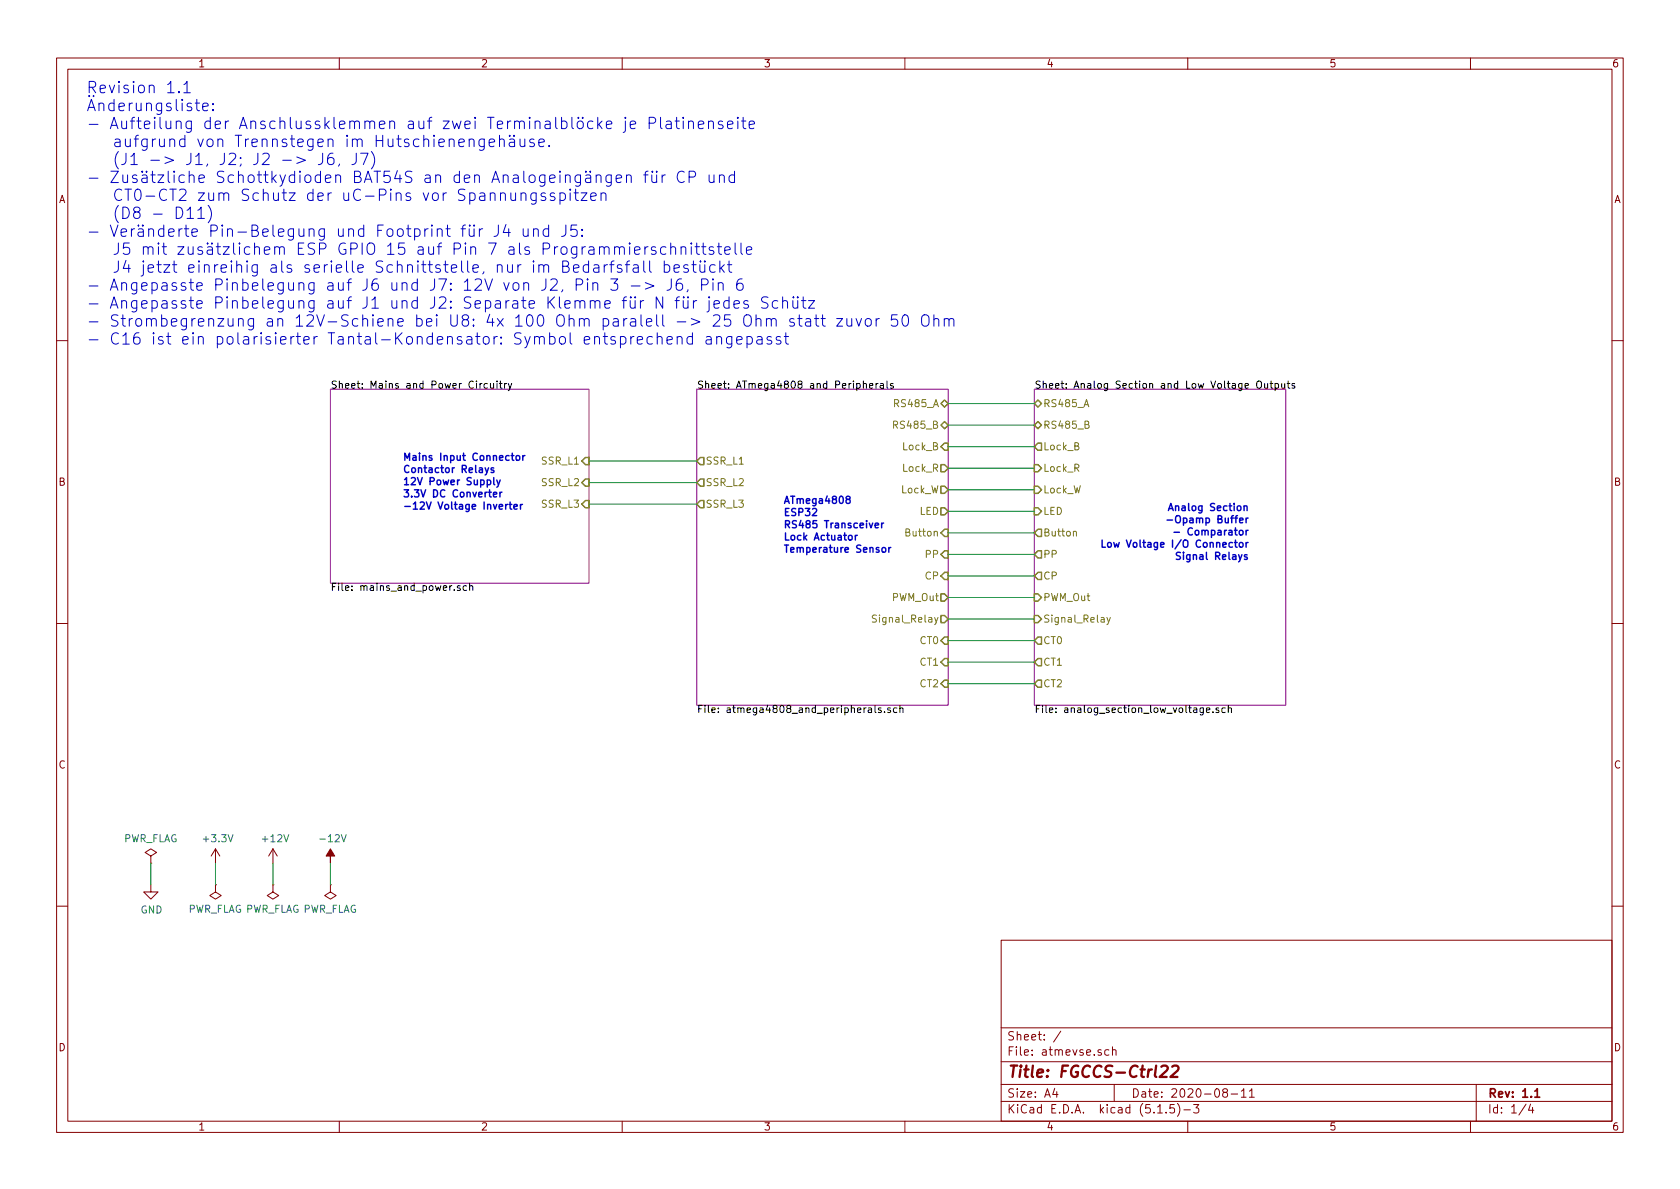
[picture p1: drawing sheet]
<svg xmlns="http://www.w3.org/2000/svg" width="297mm" height="210mm" viewBox="0 0 297 210" stroke-linecap="round" stroke-linejoin="round" font-family="sans-serif">
<g fill="none" stroke="#840000" stroke-width=".18">
<path d="M10 10.3h277v189.9h-277zM12 12.2h273v186.1h-273zM60 10.3v1.9M110 10.3v1.9M160 10.3v1.9M210 10.3v1.9M260 10.3v1.9M10 60.2h2M285 60.2h2M10 110.3h2M285 110.3h2M26.7 156.5v1.2h1.2l-1.2 1.3-1.3-1.3h1.3"/>
<path d="M26.7 151.4l1-.7-1-.6-1 .6 1 .7v1.2M26.7 152.6h.1M38.1 156.5v1.2l1 .7-1 .6-1-.6 1-.7M38.1 156.5h.1M38.1 150.1l-.8 1.3M38.1 150.1v2.5M38.1 150.1l.8 1.3M48.3 156.5v1.2l1 .7-1 .6-1.1-.6 1.1-.7M48.3 156.5h.1M48.3 150.1l-.8 1.3M48.3 150.1v2.5M48.3 150.1l.7 1.3"/>
<path d="M58.4 156.5v1.2l1 .7-1 .6-1-.6 1-.7M58.4 156.5h.1M10 160.2h2M177 166.3h108v32h-108zM285 160.2h2M60 198.3v1.9M110 198.3v1.9M160 198.3v1.9M177 194.8h108M177 191.8h108M177 187.8h108M177 181.8h108"/>
<path d="M186.5 192.5l-.4 1h1M186.8 193v1M187.6 182.3l-1.3 2M196.1 185.7l-.5-.1-.3 .3 .1 .6 .2 .1 .5-.1M196.7 185.7l.2-.1 .4 .1v.9M196.7 185.1v1.5M197 191.8v3M204.7 196.8h.8M206.2 196.7v.1M207.6 195.3h-.7l-.1 .7 .2-.1 .5 .1 .2 .2-.1 .5-.2 .1-.6-.1M208.2 195.1a1.71 1.71 0 0 1 0 2.3M209.3 196.3h1.2"/>
<path d="M210 198.3v1.9M211 195.3h1l-.5 .6 .4 .1v.7l-.2 .1-.7-.1M216.5 193.2l-.3-.3 .1-.2a.48 .48 0 0 1 .6-.1l.1 .2-.1 .3-.6 .1a.48 .48 0 0 0 0 .7l.2 .1 .5-.1v-.4l-.2-.3M217.7 193.5h1.1M219.5 193l.4-.5v1.5M219.5 194h.8M220.9 193l.4-.5v1.5M220.9 194h.9M260 198.3v1.9M261 191.8v6.5M269.8 195.2l-1.2 2M270.6 195.2l-.3 1.1h.9"/>
<path d="M271 195.8v1"/>
</g>
<path d="M271.4 193l.4-.5v1.5M271.4 194h.8" fill="none" stroke="#840000" stroke-width=".3"/>
<path d="M205.3 188.6l.4-.2h.4a.46 .46 0 0 1 .4 .6l-.2 .3-1.3 1.1h1.3M207.3 188.6l.3-.2h.5l.2 .2 .1 .4-.2 .3-1.3 1.1h1.3" fill="none" stroke="#840000" stroke-width=".41"/>
<path d="M58.4 68.8h45.7v34.3h-45.7zM123.2 68.8h44.4v55.9h-44.4zM182.9 68.8h44.4v55.9h-44.4z" fill="none" stroke="#840084" stroke-width=".18"/>
<g fill="none" stroke="#000" stroke-width=".18">
<path d="M86.2 67.9l-.4-.1-.2 .2 .1 .6h.5M86.7 67.8l.1 .8 .3 .1 .2-.2M87.3 67.8v.9M87.9 67.4v.1M87.9 67.8v.9M88.3 67.8h.5M88.5 67.4v1.1l.3 .2M89.2 67.8v.9M89.6 67.8l-.4 .2M89.9 67.8l.3 .9M90.5 67.8l-.5 1.2-.1 .1M152.7 67.9l.1-.1 .3 .1 .1 .8"/>
<path d="M153.7 68.2l.6-.1v-.2l-.4-.1-.2 .2 .1 .6h.5M154.9 67.8v.9M155.2 67.8l-.3 .2M155.7 67.9h.5v.8M156.2 68.1l-.4 .1-.2 .1 .2 .4 .4-.1M156.8 67.4v1.1l.2 .2M157.9 67.9l-.3-.1-.2 .2 .1 .2 .4 .1v.3h-.5M222.2 67.6a.45 .45 0 0 1 .8 0 .88 .88 0 0 1-.3 1.1l-.3-.1a1.07 1.07 0 0 1-.2-1zM223.6 67.8v.8l.4 .1 .1-.2M224.1 67.8v.9M224.6 67.8h.4M224.7 67.4v1.1l.3 .2"/>
<path d="M225.5 67.9l.3-.1 .3 .2-.2 .6h-.4M225.5 67.8v1.3M226.6 67.8l.1 .8 .3 .1 .2-.2M227.2 67.8v.9M227.6 67.8h.5M227.8 67.4v1.1l.3 .2M228.9 67.9l-.3-.1-.2 .2 .1 .2 .4 .1v.3h-.5M81.4 103.6h-.3l-.3 .2 .1 .1 .5 .2v.3h-.6M82.5 103.6h-.4l-.2 .2 .1 .6h.5M83 103.7l.2-.1h.3l.1 .8M83 103.1v1.3M154.7 124.7v1.1l.2 .2"/>
<path d="M155.8 125.2h-.3l-.2 .1 .1 .2 .4 .1v.4h-.5M156.4 125.9v.1M157.4 125.2h-.3l-.2 .1 .1 .2 .4 .1v.4h-.5M158.6 125.2h-.4l-.2 .2 .1 .6h.5M159.1 125.3l.2-.1h.3l.1 .8M159.1 124.7v1.3M212.8 125.2l-.1 1.1-.2 .1h-.3M212.8 125.2h-.4l-.2 .2 .1 .6h.5M213.3 125.6l.6-.1-.1-.3h-.3l-.2 .1 .1 .7h.4M214.5 125.9v.1M215.5 125.2h-.3l-.2 .1 .1 .2 .4 .1v.4h-.5M216.6 125.2h-.3l-.3 .2 .2 .6h.4"/>
<path d="M217.2 125.3l.1-.1h.4v.8M217.2 124.7v1.3"/>
</g>
<g fill="none" stroke="#848400" stroke-width=".25">
<path d="M166.4 71.4l.6-.7 .6 .7-.6 .6zM166.4 75.2l.6-.7 .6 .7-.6 .6zM166.4 79l.6-.6h.6v1.2h-.6zM182.9 71.4l.6-.7 .6 .7-.6 .6zM183.5 74.5l.6 .7-.6 .6-.6-.6zM183.5 78.4h.6v1.2h-.6l-.6-.6zM103.5 80.9h.6v1.3h-.6l-.6-.7zM103.5 84.7h.6v1.3h-.6l-.6-.7zM103.5 88.5h.6v1.3h-.6l-.6-.7zM123.8 88.5h.7v1.3h-.7l-.6-.7zM123.8 84.7h.7v1.3h-.7l-.6-.7zM123.8 80.9h.7v1.3h-.7l-.6-.7z"/>
<path d="M166.4 86h.6l.6 .6-.6 .6h-.6zM166.4 82.2h.6l.6 .6-.6 .6h-.6zM166.4 89.8h.6l.6 .6-.6 .7h-.6zM167 93.6h.6v1.3h-.6l-.6-.7zM167 97.4h.6v1.3h-.6l-.6-.7zM182.9 89.8h.6l.6 .6-.6 .7h-.6zM182.9 82.2h.6l.6 .6-.6 .6h-.6zM182.9 86h.6l.6 .6-.6 .6h-.6zM183.5 97.4h.6v1.3h-.6l-.6-.7zM183.5 93.6h.6v1.3h-.6l-.6-.7zM166.4 105h.6l.6 .7-.6 .6h-.6zM166.4 108.8h.6l.6 .7-.6 .6h-.6z"/>
<path d="M167 112.6h.6v1.3h-.6l-.6-.6zM167 116.5h.6v1.2h-.6l-.6-.6zM167 101.2h.6v1.3h-.6l-.6-.7zM182.9 105h.6l.6 .7-.6 .6h-.6zM182.9 108.8h.6l.6 .7-.6 .6h-.6zM183.5 101.2h.6v1.3h-.6l-.6-.7zM183.5 112.6h.6v1.3h-.6l-.6-.6zM183.5 116.5h.6v1.2h-.6l-.6-.6zM167 120.3h.6v1.2h-.6l-.6-.6zM183.5 120.3h.6v1.2h-.6l-.6-.6z"/>
</g>
<path d="M191.8 75.1l.6-.1 .1-.2v-.2l-.7-.1v1.2h.5l.3-.2v-.2l-.3-.2M189.8 94.1l.2-.2 .3 .1v.8M155 108.8h-.5l-.2 .1-.1 .2 .2 .2 .4 .2 .2 .3-.3 .2h-.5M195.7 109.2l.3 .8M196.3 109.2l-.4 1.1-.2 .2" fill="none" stroke="#848400" stroke-width=".18"/>
<path d="M58.4 150.1l.8 1.3h-.8v1.2v-1.2h-.7z" fill="#840000" stroke="#840000" stroke-width=".18"/>
<g fill="none" stroke="#008400" stroke-width=".18">
<path d="M167.6 79h15.3M167.6 75.2h15.3M167.6 71.4h15.3M104.1 89.1h19.1M104.1 85.3h19.1M104.1 81.5h19.1M167.6 94.2h15.3M167.6 98h15.3M167.6 90.4h15.3M167.6 86.6h15.3M167.6 82.8h15.3M167.6 117.1h15.3"/>
<path d="M167.6 113.3h15.3M167.6 109.5h15.3M167.6 105.7h15.3M167.6 101.8h15.3M167.6 120.9h15.3M26.7 152.6v3.9M38.1 152.6v3.9M48.3 152.6v3.9M58.4 152.6v3.9"/>
</g>
<g fill="none" stroke="#0000c2" stroke-width=".18">
<path d="M32.5 15l.6-.6v2M34.5 18.2h.8M34.8 17.6v1.7l.1 .2 .4 .1M35.8 18.9l1-.2-.1-.4-.6-.1-.3 .3 .1 1 .2 .1 .6-.1M37.7 19.4l.1 .1-.1 .1-.1-.1 .1-.1v.2M37.7 18.3l.1 .1h-.2l.1-.1v.2M31.2 36.6a1.06 1.06 0 0 1 1.1 .7 1.06 1.06 0 0 1-.4 1.2l-.7 .1zM33.1 37.2l.6-.6v2M33.1 38.6h1.1M35 37.2l.6-.6v2M35 38.6h1.1M36.8 36.3a2.29 2.29 0 0 1 0 3.1"/>
<path d="M50 28.3h1.5M52.5 27.8l1.5 .5-1.5 .6M57 27.1v1.4a.65 .65 0 0 1-.7 .6M58.9 27.1a.8 .8 0 0 0-1 .9v.7l.4 .4h.4l.3-.2v-.9a.68 .68 0 0 0-1 0l-.1 .2M60 29l-.2 .4M63 27.1v1.4a.68 .68 0 0 1-.8 .6M63.8 27.1h1.3l-.9 2M65.7 26.8a2.29 2.29 0 0 1 0 3.1M83 24.8a.49 .49 0 0 1 .8 .1v1M83 24.6v1.3M85.6 24.6v1.6a.54 .54 0 0 1-.8 .3M85.6 24.7l-.5-.1-.4 .4v.5l.2 .3 .2 .1 .5-.1"/>
<path d="M86.5 25.2l1-.1-.1-.4-.6-.1-.3 .3 .1 .9 .2 .1 .6-.1M88.1 39.8v1.4a.65 .65 0 0 1-.7 .6M88.3 24.8a.47 .47 0 0 1 .9 .1v1M88.3 23.9v2M88.5 34.3a.52 .52 0 0 1 .8-.1l.1 1.3M89.5 39.7l-.5 1.4h1.2M90.1 24.7l.2-.1 .6 .1 .1 1.2M90.3 34.1l.1 1.3a.52 .52 0 0 0 .8-.2M91 25.1l-.7 .1a.39 .39 0 0 0-.3 .3 .39 .39 0 0 0 .3 .4l.7-.1M91.2 34.1v1.4M91.9 24.6l.1 1.2a.52 .52 0 0 0 .8-.1M92.1 34.3a.52 .52 0 0 1 .8-.1l.1 1.3"/>
<path d="M92.1 34.1v1.4M92.8 24.6v1.3M94.4 24.7a.48 .48 0 0 0-.8 .2l.2 .3a.68 .68 0 0 1 .7 .3l-.3 .4-.6-.1M94.8 34.1v1.6a.52 .52 0 0 1-.8 .3M94.8 34.2l-.6-.1-.3 .4v.6l.1 .3 .2 .1 .6-.1M95.3 25.2l.9-.1-.1-.4-.5-.1-.3 .3 .1 .9 .2 .1 .5-.1M96.4 34.2a.48 .48 0 0 0-.7 .2l.1 .3a.68 .68 0 0 1 .7 .4l-.3 .4-.5-.1M97 39.8v2M97.1 25.7v.2l-.1-.1 .1-.1v.2M98 34.2l-.4-.1-.3 .3 .1 .3 .6 .2 .1 .2-.1 .3-.1 .1-.6-.1M99 34.2l.6-.1 .4 .4v.6l-.2 .3-.2 .1-.6-.1M99 34.1v2"/>
<path d="M100.1 39.8v1.4a.65 .65 0 0 1-.8 .6M100.8 34.1v1.4M101.5 34.1h.8M101.8 33.4v1.7l.1 .3 .4 .1M102 39.8h-1l-.1 .9 .3-.1h.5l.3 .1v.9l-.3 .2h-.5l-.3-.2M102.7 34.1h1.1l-1.1 1.4h1.1M104.4 34.8l1-.2-.1-.4-.6-.1-.3 .3 .1 1 .2 .1 .6-.1M106.3 34.3a.49 .49 0 0 1 .8 .1v1.1M106.3 34.1v1.4M108.9 31.6l1-.2-.1-.4-.6-.1-.3 .3 .1 1 .2 .1 .6-.1M110.6 21.4v1.7l-.4 .3M110.6 20.7l-.1 .1h.2l-.1-.1v.2"/>
<path d="M110.8 31.1a.47 .47 0 0 1 .8 .1v1.1M110.8 30.9v1.4M111.4 22.1l1-.2-.1-.4-.6-.1-.3 .3 .1 1 .2 .1 .6-.1M113.8 30.9h.8M114.6 30.3l-.4 .1-.1 .2v1.7M114.8 21.8h.7a.54 .54 0 0 0 .4-.5 .54 .54 0 0 0-.4-.6h-.7v2.1M115.2 30.9v1.1a.48 .48 0 0 0 .4 .3 .48 .48 0 0 0 .5-.2M115.3 30.3l.1 .1h-.2l.1-.1v.1M116.1 30.3l.1 .1h-.2l.1-.1v.1M116.1 30.9v1.4M116.8 20.7v1.7l.3 .4M117.1 30.9v1.4"/>
<path d="M117.6 30.9l-.4 .1-.1 .3M117.8 21.5l.2-.1 .6 .1 .1 1.3M118.7 21.9l-.7 .1a.39 .39 0 0 0-.3 .4 .39 .39 0 0 0 .3 .4l.7-.1M119.4 21.4h.7M119.6 20.7v1.7l.1 .3 .4 .1M120.8 20.7l-.1 .1 .1 .1v-.2v.2M120.8 21.4v1.4M121 30.4a.82 .82 0 0 0-1 .1 .82 .82 0 0 0-.3 .9 .75 .75 0 0 0 .4 .8 .75 .75 0 0 0 .9-.1M121.7 21.6a.5 .5 0 0 1 .9 .1v1.1M121.7 21.4v1.4M121.8 31.3h.8a.54 .54 0 0 0 .4-.5 .54 .54 0 0 0-.4-.5h-.8v2M123.5 22.1l.9-.2-.1-.4-.6-.1-.2 .3 .1 1 .1 .1 .6-.1"/>
<path d="M125.3 21.6a.5 .5 0 0 1 .8 .1v1.1M125.3 21.4v1.4M125.4 30.9l.1 1.3a.52 .52 0 0 0 .7-.1M126.2 30.9v1.4M127.2 31.1a.49 .49 0 0 1 .9 .1v1.1M127.2 30.9v1.4M127.8 21.5l-.5-.1-.3 .3 .1 .3 .7 .2 .1 .2-.1 .3-.2 .1-.6-.1M128.6 22.1l1-.2-.1-.4-.6-.1-.3 .3 .1 1 .2 .1 .6-.1M129.9 31l-.6-.1-.4 .4v.6l.2 .3 .2 .1 .6-.1M129.9 30.3v2M130.5 20.7l-.1 .1 .1 .1v-.2v.2M130.5 21.4v1.4"/>
<path d="M131.1 21.4h.8M131.4 20.7v1.7l.1 .3 .4 .1M132.5 22.1l.9-.2-.1-.4-.6-.1-.2 .3v1l.2 .1 .6-.1M84.8 40.5v1.3M85.3 40.5l-.3 .1-.2 .2M89.9 40.5v1.3M92.5 40.5l.1 1.2a.52 .52 0 0 0 .8-.1M93.4 40.5v1.3M94.3 40.7a.47 .47 0 0 1 .9 0v1.1M94.3 40.5v1.3M97 40.6l-.6-.1-.4 .3v.6l.2 .3 .2 .1 .6-.1M102.9 41.6l.1 .1-.1 .1-.1-.1 .1-.1v.2"/>
<path d="M102.9 40.6l.1 .1h-.2l.1-.1v.1M104.1 46.9l-.6-.1-.4 .4v.6l.2 .3 .2 .1 .6-.1M104.1 46.1v2.1M104.8 50.2a.5 .5 0 0 1 .9 .1v1M105 46.9l.2-.1 .6 .1 .1 1.3M105.9 47.3l-.7 .1a.39 .39 0 0 0-.3 .4 .39 .39 0 0 0 .3 .4l.7-.1M106.8 46.8v1.4M107.4 46.8l-.4 .1-.2 .3M107.8 46.8h.8M108 49.3h1.2l-.6 .8a.53 .53 0 0 1 .6 .4v.4l-.2 .3-.7 .1-.3-.2M108.6 46.1l-.4 .1-.1 .2v1.8M108.7 43.8a.49 .49 0 0 1 .8 .1v1.1"/>
<path d="M108.7 43.6v1.4M109.5 43.9l.1-.2a.48 .48 0 0 1 .8 .2v1.1M109.9 46.9l-.2-.1-.5 .1v.5a.74 .74 0 0 1 .8 .4l-.1 .3-.2 .1-.6-.1M110.6 46.8h.7M111.3 43l-.1 .1h.2l-.1-.1v.1M111.3 46.1l-.4 .1-.1 .2v1.8M111.3 43.6v1.4M111.6 50.6h1.6M112 46.9l.2-.1 .6 .1 .1 1.3M112.2 44.3l1-.2-.1-.4-.6-.1-.3 .3 .1 1 .2 .1 .6-.1M112.9 47.3l-.7 .1a.39 .39 0 0 0-.3 .4 .39 .39 0 0 0 .3 .4l.7-.1M113.8 46.1v1.7l.3 .4"/>
<path d="M114 43.6v1.4M114.1 50l1.5 .6-1.5 .5M114.6 43.6l-.4 .1-.2 .3M114.9 46.1v1.7l.3 .4M115.3 59.6l-.5-.1-.4 .4v.6l.2 .3 .2 .1 .5-.1M115.9 43.7l-.2-.1-.5 .1v.5a.74 .74 0 0 1 .8 .4l-.1 .3-.2 .1-.5-.1M116.2 59.7a.52 .52 0 0 1 .8-.1l.1 1.3M116.2 58.8v2.1M117.4 46.9l.6-.1 .4 .4v.6l-.2 .3-.2 .1-.6-.1M117.4 46.1v2.1M117.7 43.7l-.5-.1-.4 .4v.6l.2 .3 .2 .1 .5-.1M118.6 43.8a.52 .52 0 0 1 .8-.1l.1 1.3"/>
<path d="M118.6 43v2M118.7 49.3v1.4a.65 .65 0 0 1-.8 .6M119.2 47.5l.9-.2-.1-.4-.5-.1-.3 .3 .1 1 .2 .1 .5-.1M119.4 53.2h.7M119.7 59.7a.5 .5 0 0 1 .9 .1v1.1M119.7 59.5v1.4M120.1 52.5l-.4 .1-.1 .2v1.7M120.4 43.8a.47 .47 0 0 1 .9 .1v1.1M120.4 43.6v1.4M120.5 49.3a.8 .8 0 0 0-.9 .9v.7l.3 .4h.4l.4-.4v-.4l-.2-.3a.67 .67 0 0 0-.9 .1v.2M120.8 53.2l.1 1.2a.52 .52 0 0 0 .7-.1M120.9 52.5l.1 .1-.1 .1v-.2v.2"/>
<path d="M121.6 46.9a.48 .48 0 0 0-.7 .2l.1 .3a.68 .68 0 0 1 .7 .4l-.2 .4-.6-.1M121.6 51.2l-.1 .4M121.6 52.5l.1 .1-.1 .1v-.2v.2M121.6 53.2v1.3M122.2 43l-.1 .1h.2l-.1-.1v.1M122.2 43.6v1.4M122.3 46.8h.8M122.4 59.6l-.6-.1-.3 .4v.6l.1 .3 .2 .1 .6-.1M122.4 58.8v2.1M122.6 46.1v1.7l.1 .3 .4 .1M122.6 53.2v1.3M122.9 43.6h.8"/>
<path d="M123.2 43v1.7l.1 .2 .4 .1M123.2 53.2l-.4 .1-.2 .2M123.7 46.8l.2 1.3a.52 .52 0 0 0 .7-.2M123.9 46.1l.1 .1h-.3l.2-.1v.2M124.1 50.4h.7a.54 .54 0 0 0 .4-.6 .54 .54 0 0 0-.4-.5h-.7v2M124.1 43.6h.7M124.3 43v1.7l.1 .2 .4 .1M124.6 46.1l.1 .1h-.2l.1-.1v.2M124.6 46.8v1.4M124.9 59.6l.2-.1 .6 .1 .1 1.3M125.4 53.2v1.7l-.4 .3M125.4 52.5l-.1 .1h.2l-.1-.1v.2"/>
<path d="M125.8 60l-.7 .1a.39 .39 0 0 0-.3 .4 .39 .39 0 0 0 .3 .4l.7-.1M126.1 49.3l-.1 .1 .1 .1v-.2v.2M126.1 50v1.3M126.1 43.7l-.4-.1-.3 .3 .1 .3 .6 .2 .1 .2-.1 .3-.1 .1-.6-.1M126.2 53.8l1-.2-.1-.3-.6-.1-.3 .2 .1 1 .2 .1 .6-.1M126.4 46.9l-.5-.1-.4 .4v.6l.2 .3 .2 .1 .5-.1M126.7 59.7a.49 .49 0 0 1 .9 .1v1.1M126.7 59.5v1.4M126.8 43.6h.8M127 50.2a.52 .52 0 0 1 .8-.1l.1 1.2M127 50v1.3M127.1 43v1.7l.1 .2 .4 .1"/>
<path d="M127.3 46.1v2.1M127.5 47.4l.6 .8M128.1 46.8l-.8 .8M128.1 44.3l1-.2-.1-.4-.6-.1-.3 .3 .1 1 .2 .1 .6-.1M128.6 46.8h.8M128.9 46.1v1.7l.1 .3 .4 .1M128.9 53.3l-.6-.1-.3 .3v.6l.1 .3 .2 .1 .6-.1M128.9 52.5v2M129.4 59.5v1.6a.54 .54 0 0 1-.9 .3M129.4 59.6l-.6-.1-.4 .4v.6l.2 .3 .2 .1 .6-.1M129.8 53.8l.9-.2-.1-.3-.5-.1-.3 .2 .1 1 .2 .1 .5-.1M130 43v1.7l.3 .3"/>
<path d="M131 43v1.7l.3 .3M131.2 49.3a.8 .8 0 0 0-.9 .9v.7l.2 .3 .5 .1 .4-.4v-.4l-.4-.4h-.4l-.3 .4M132 44.3l.9-.2-.1-.4-.5-.1-.3 .3 .1 1 .2 .1 .5-.1M132.1 59.6l.5-.1 .4 .4v.6l-.2 .3-.2 .1-.5-.1M132.1 59.5v2M132.3 53.3l-.5-.1-.3 .2 .1 .3 .7 .2 .1 .2-.1 .3-.2 .1-.6-.1M133.7 56.5a.5 .5 0 0 1 .8 .1v1.1M133.9 59.6l.2-.1 .5 .1 .1 1.3M134.7 60l-.6 .1a.39 .39 0 0 0-.3 .4 .39 .39 0 0 0 .3 .4l.6-.1M135.5 56.5a.52 .52 0 0 1 .8-.1l.1 1.3M135.5 56.3v1.4M135.8 52.6l-.3-.1-.7 .1a.46 .46 0 0 0-.2 .5 .46 .46 0 0 0 .4 .3 .73 .73 0 0 1 .8 .5l-.1 .4-.3 .2-.8-.1"/>
<path d="M136.4 56.6l.1-.2a.48 .48 0 0 1 .7 .2v1.1M136.4 59.6l-.2-.1-.5 .1-.1 .2 .1 .3a.67 .67 0 0 1 .8 .4l-.3 .4-.6-.1M137.5 53.3l-.6-.1-.3 .3v.6l.2 .3 .1 .1 .6-.1M138 59.6l-.2-.1-.5 .1v.5a.74 .74 0 0 1 .8 .4l-.1 .3-.2 .1-.6-.1M138.4 53.4a.49 .49 0 0 1 .8 0v1.1M138.4 52.5v2M138.7 59.5h.7M138.9 58.8v1.7l.1 .3 .4 .1M140.2 53.2l.1 1.2a.52 .52 0 0 0 .7-.1M140.3 52.5l.1 .1h-.2l.1-.1v.2M140.4 56.4l-.2-.1-.5 .1v.5a.74 .74 0 0 1 .8 .4l-.1 .3-.2 .1-.6-.1M141 52.5l.1 .1h-.2l.1-.1v.2"/>
<path d="M141 53.2v1.3M141 56.3h.8M141.3 55.7v1.7l.1 .2 .4 .1M141.7 53.2h.8M142 52.5v1.7l.1 .2 .4 .1M142.5 56.4l.2-.1 .6 .1v1.3M143 53.2h1l-1 1.3h1M143.3 56.8l-.6 .1a.39 .39 0 0 0-.3 .4 .39 .39 0 0 0 .3 .4l.6-.1M144 56.3h.8M144.3 55.7v1.7l.1 .2 .4 .1M145.2 56.3h.7M145.4 55.7v1.7l.1 .2 .4 .1"/>
<path d="M147.9 56.3h1.1l-1.1 1.4h1.1M149.7 56.3v1.1a.48 .48 0 0 0 .4 .3 .48 .48 0 0 0 .5-.2M150.6 56.3v1.4M151.4 56.3l.4 1.4 .5-1.4M153.1 56.5a.55 .55 0 0 1 .5-.2 .55 .55 0 0 1 .5 .4v.6a.55 .55 0 0 1-.6 .4 .55 .55 0 0 1-.5-.4zM154.9 56.3v1.4M155.5 56.3l-.4 .1-.2 .3M158.6 55.7h-.9l-.1 .9 .3-.2 .6 .1 .2 .3-.1 .7-.3 .2h-.4l-.3-.2M159.7 55.8a.49 .49 0 0 1 .5-.1 .49 .49 0 0 1 .4 .4 1.18 1.18 0 0 1-.4 1.6 .51 .51 0 0 1-.6-.4 1.66 1.66 0 0 1 .1-1.5zM163 56a.68 .68 0 0 1 .8-.3 .68 .68 0 0 1 .5 .6v.7a.66 .66 0 0 1-.7 .7 .66 .66 0 0 1-.7-.7zM165.1 56.5a.52 .52 0 0 1 .8-.1l.1 1.3M165.1 55.7v2"/>
<path d="M167 56.5a.47 .47 0 0 1 .8 .1v1.1M167 56.3v1.4M167.8 56.6a.5 .5 0 0 1 .8-.2l.1 1.3M117.9 60.2l1-.2-.1-.4-.6-.1-.3 .3 .1 1 .2 .1 .6-.1M130.3 60.2l.9-.2-.1-.4-.6-.1-.2 .3 .1 1 .1 .1 .6-.1"/>
</g>
<g fill="none" stroke="#0000c2" stroke-width=".25">
<path d="M86.4 82.7l-.4 1.2-.2 .1M87.2 87.4l.6-.1v-.2l-.4-.1-.2 .2 .1 .6h.5M87.3 82.8l-.3-.1-.2 .2 .1 .2 .4 .1v.3h-.5M87.3 84.4v1.1l.2 .2M87.8 84.9l.3 .8M88.4 87v.9M88.4 84.9l-.4 1.1-.2 .2M88.7 87l-.3 .3M89.4 89.2v.8M89.8 89.2l-.4 .2M90 89.2h.5M90.2 88.8v1.1l.3 .1"/>
<path d="M90.9 89.6l.6-.1-.1-.3h-.3l-.2 .2v.6h.5M91.3 80.6h.3l.2 .1 .1 .5-.1 .2h-.3l-.2-.1zM92 89.2v.8M92.4 89.2h-.3l-.1 .2M92.4 80.6v.8M92.8 80.6l-.4 .2M149.8 88.3l-.2-.2 .1-.3h.4l.2 .1v.3l-.6 .2-.1 .1v.3l.2 .2h.4l.1-.2v-.4l-.2-.1M151.2 94.7v.8M151.6 94.7h-.3l-.1 .2M154.7 92.9l.6-.1v-.2l-.4-.1-.2 .2 .1 .6h.5M155.9 92.5v.8M156.1 96.9l.3-.1 .2 .2-.1 .6-.3 .1-.3-.3z"/>
<path d="M156.2 92.5l-.3 .2M157.1 96.8v.9M157.5 96.8l-.4 .2M194.9 95.5v1.3h.6M195.9 96l.3-.1 .3 .3-.1 .5-.3 .1-.2-.2zM196.9 95.9l.3 .9 .2-.6 .2 .6 .3-.9M206.3 92h1M206.6 90.3l.4-1.3 .4 1.3M206.7 89.9h.6M207.6 94.1h.9M207.9 91.4l.3-.2a.45 .45 0 0 1 .5 .4v.4l-.2 .4h-.4a.92 .92 0 0 1-.2-1zM208.7 97.7h-.5l-.1 .1-.1 .2 .1 .2 .5 .2 .1 .3-.2 .2h-.5"/>
</g>
<g font-size="2.8" fill="#0000c2">
<text x="15.2" y="16.5">Revision 1.1</text>
<text x="15.2" y="19.7">Änderungsliste:</text>
<text x="15.2" y="22.9">- Aufteilung der Anschlussklemmen auf zwei Terminalblöcke je Platinenseite</text>
<text x="17.6" y="26">aufgrund von Trennstegen im Hutschienengehäuse.</text>
<text x="17.6" y="29.2">(J1 -&gt; J1, J2; J2 -&gt; J6, J7)</text>
<text x="15.2" y="32.4">- Zusätzliche Schottkydioden BAT54S an den Analogeingängen für CP und</text>
<text x="17.6" y="35.6">CT0-CT2 zum Schutz der uC-Pins vor Spannungsspitzen</text>
<text x="15.2" y="41.9">- Veränderte Pin-Belegung und Footprint für J4 und J5:</text>
<text x="17.6" y="38.7">(D8 - D11)</text>
<text x="17.6" y="45.1">J5 mit zusätzlichem ESP GPIO 15 auf Pin 7 als Programmierschnittstelle</text>
<text x="15.2" y="51.4">- Angepasste Pinbelegung auf J6 und J7: 12V von J2, Pin 3 -&gt; J6, Pin 6</text>
<text x="17.6" y="48.3">J4 jetzt einreihig als serielle Schnittstelle, nur im Bedarfsfall bestückt</text>
<text x="15.2" y="54.6">- Angepasste Pinbelegung auf J1 und J2: Separate Klemme für N für jedes Schütz</text>
<text x="15.2" y="57.8">- Strombegrenzung an 12V-Schiene bei U8: 4x 100 Ohm paralell -&gt; 25 Ohm statt zuvor 50 Ohm</text>
<text x="15.2" y="61">- C16 ist ein polarisierter Tantal-Kondensator: Symbol entsprechend angepasst</text>
</g>
<text font-size="2.8" fill="#840000" x="178" y="190.5">Title: FGCCS-Ctrl22</text>
<g font-size="2.1" fill="#840000">
<text x="178" y="184">Sheet: /</text>
<text x="178" y="186.7">File: atmevse.sch</text>
<text x="178" y="196.9">KiCad E.D.A. kicad (5.1.5)-3</text>
<text x="178" y="194.1">Size: A4</text>
<text x="200" y="194.1">Date: 2020-08-11</text>
<text x="263" y="194.1">Rev: 1.1</text>
<text x="263" y="196.9">Id: 1/4</text>
</g>
<g font-size="1.8" fill="#840000">
<text x="35" y="11.9">1</text>
<text x="85" y="11.9">2</text>
<text x="135" y="11.9">3</text>
<text x="185" y="11.9">4</text>
<text x="235" y="11.9">5</text>
<text x="285" y="11.9">6</text>
<text x="10.4" y="35.9">A</text>
<text x="285.4" y="35.9">A</text>
<text x="10.4" y="85.9">B</text>
<text x="285.4" y="85.9">B</text>
<text x="10.4" y="135.9">C</text>
<text x="285.4" y="135.9">C</text>
<text x="10.4" y="185.9">D</text>
<text x="285.4" y="185.9">D</text>
<text x="35" y="199.9">1</text>
<text x="85" y="199.9">2</text>
<text x="135" y="199.9">3</text>
<text x="185" y="199.9">4</text>
<text x="235" y="199.9">5</text>
<text x="285" y="199.9">6</text>
</g>
<g font-size="1.8">
<text x="58.4" y="68.7">Sheet: Mains and Power Circuitry</text>
<text x="123.2" y="68.7">Sheet: ATmega4808 and Peripherals</text>
<text x="182.9" y="68.7">Sheet: Analog Section and Low Voltage Outputs</text>
<text x="58.4" y="104.5">File: mains_and_power.sch</text>
<text x="123.2" y="126.1">File: atmega4808_and_peripherals.sch</text>
<text x="182.9" y="126.1">File: analog_section_low_voltage.sch</text>
</g>
<g font-size="1.8" fill="#848400">
<text x="158.4" y="72">RS485_A</text>
<text x="158.4" y="75.8">RS485_B</text>
<text x="184.4" y="72">RS485_A</text>
<text x="184.4" y="75.8">RS485_B</text>
<text x="95.9" y="82.2">SSR_L1</text>
<text x="124.7" y="82.2">SSR_L1</text>
<text x="159.7" y="83.4">Lock_R</text>
<text x="159.7" y="79.6">Lock_B</text>
<text x="184.4" y="79.6">Lock_B</text>
<text x="184.4" y="83.4">Lock_R</text>
<text x="95.9" y="86">SSR_L2</text>
<text x="95.9" y="89.8">SSR_L3</text>
<text x="124.7" y="89.8">SSR_L3</text>
<text x="124.7" y="86">SSR_L2</text>
<text x="159.3" y="87.2">Lock_W</text>
<text x="184.4" y="87.2">Lock_W</text>
<text x="160.4" y="94.9">Button</text>
<text x="162.6" y="91.1">LED</text>
<text x="184.4" y="91.1">LED</text>
<text x="184.4" y="94.9">Button</text>
<text x="163.8" y="98.7">PP</text>
<text x="184.4" y="98.7">PP</text>
<text x="157.8" y="106.3">PWM_Out</text>
<text x="163.7" y="102.5">CP</text>
<text x="184.4" y="106.3">PWM_Out</text>
<text x="184.4" y="102.5">CP</text>
<text x="155.1" y="110.1">Signal_Relay</text>
<text x="162.8" y="113.9">CT0</text>
<text x="184.4" y="113.9">CT0</text>
<text x="184.4" y="110.1">Signal_Relay</text>
<text x="162.8" y="117.7">CT1</text>
<text x="184.4" y="117.7">CT1</text>
<text x="162.8" y="121.5">CT2</text>
<text x="184.4" y="121.5">CT2</text>
</g>
<g font-size="1.8" fill="#0000c2">
<text x="71.1" y="81.5">Mains Input Connector</text>
<text x="71.1" y="83.6">Contactor Relays</text>
<text x="71.1" y="85.8">12V Power Supply</text>
<text x="71.1" y="88">3.3V DC Converter</text>
<text x="138.4" y="89.1">ATmega4808</text>
<text x="71.1" y="90.1">-12V Voltage Inverter</text>
<text x="138.4" y="91.3">ESP32</text>
<text x="138.4" y="93.4">RS485 Transceiver</text>
<text x="138.4" y="95.6">Lock Actuator</text>
<text x="208.1" y="90.4">Analog Section</text>
<text x="208.6" y="92.5">-Opamp Buffer</text>
<text x="209.9" y="94.7">- Comparator</text>
<text x="138.4" y="97.7">Temperature Sensor</text>
<text x="198.4" y="96.8">Low Voltage I/O Connector</text>
<text x="209.5" y="99">Signal Relays</text>
</g>
<g font-size="1.8" fill="#008484">
<text x="21.7" y="148.9">PWR_FLAG</text>
<text x="36.1" y="148.9">+3.3V</text>
<text x="46.6" y="148.9">+12V</text>
<text x="56.9" y="148.9">-12V</text>
<text x="24.8" y="161.5">GND</text>
<text x="33.1" y="161.4">PWR_FLAG PWR_FLAG PWR_FLAG</text>
</g>
</svg>
